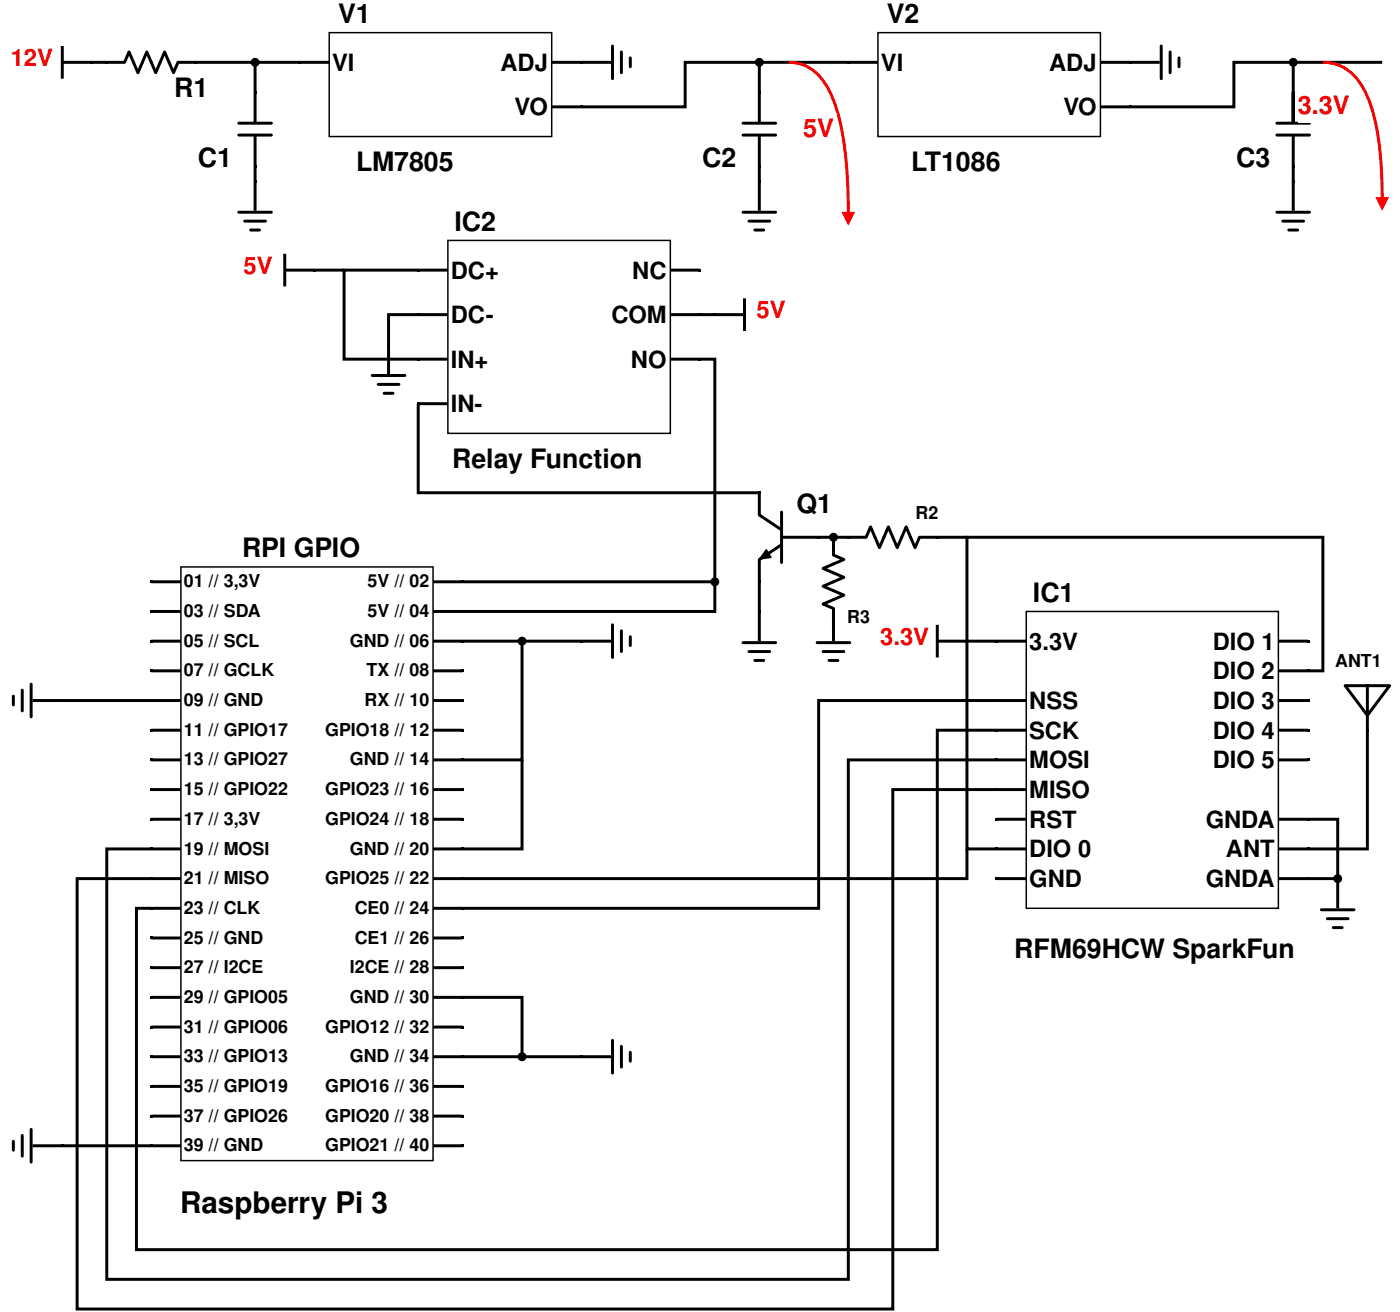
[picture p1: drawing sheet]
<svg xmlns="http://www.w3.org/2000/svg" width="250mm" height="234mm" viewBox="0 0 250 234" stroke-linecap="round" stroke-linejoin="round" font-family="sans-serif">
<path d="M79.9 42.9h39.7v34.4h-39.7z" fill="#fff" stroke="#000" stroke-width=".26"/>
<path d="M18.8 10.8h.5v.6h-.5zM34.7 10.8h.5v.6h-.5zM45.2 16.1h.6v.6h-.6zM45.2 29.4h.6v.5h-.6zM45.2 32h.6v.5h-.6zM74.3 47.9h.6v.5h-.6zM74.3 55.8h.6v.6h-.6zM124.6 47.9h.5v.5h-.5zM124.6 55.8h.5v.6h-.5zM74.3 63.8h.6v.5h-.6zM74.3 71.7h.6v.5h-.6zM124.6 63.8h.5v.5h-.5z" fill="#000"/>
<g fill="none" stroke="#000" stroke-width=".53">
<path d="M19.3 11.1h2.7M22.2 11.1l.8-1.8 1.6 3.7 1.6-3.7 1.6 3.7 1.6-3.7 1.6 3.7 .7-1.9M32 11.1h2.7M34.9 11.1h18.5M45.5 11.6v4.8M45.5 16.7v5M42.6 37.8h5.8M42.6 24.1h5.8M42.6 22h5.8M43.7 39.4h3.7M45.5 24.3v5.1M45.5 29.6v2.7"/>
<path d="M45.5 32.5v4.8M44.7 41h1.6M74.9 48.2h4.7M74.9 56.1h4.7M119.9 48.2h4.7M119.9 56.1h4.7M74.9 64h4.7M74.9 72h4.7M119.9 64h4.7"/>
</g>
<circle cx="45.5" cy="11.1" r=".53" fill="#000" stroke="#000" stroke-width=".53"/>
<path d="M32.3 101.1h45v105.8h-45z" fill="#fff" stroke="#000" stroke-width=".26"/>
<g fill="#000">
<path d="M135.2 16.1h.5v.6h-.5zM135.2 29.4h.5v.5h-.5zM135.2 32h.5v.5h-.5zM26.7 108.7h.6v.6h-.6zM26.7 114h.6v.6h-.6zM26.7 119.3h.6v.6h-.6zM26.7 103.5h.6v.5h-.6zM82.3 103.5h.5v.5h-.5zM82.3 114h.5v.6h-.5zM82.3 119.3h.5v.6h-.5zM82.3 108.7h.5v.6h-.5zM26.7 124.6h.6v.5h-.6z"/>
<path d="M26.7 129.9h.6v.5h-.6zM26.7 135.2h.6v.5h-.6zM82.3 124.6h.5v.5h-.5zM82.3 129.9h.5v.5h-.5zM82.3 135.2h.5v.5h-.5zM26.7 140.5h.6v.5h-.6zM26.7 145.8h.6v.5h-.6zM26.7 151.1h.6v.5h-.6zM26.7 156.4h.6v.5h-.6zM82.3 140.5h.5v.5h-.5zM82.3 156.4h.5v.5h-.5zM82.3 151.1h.5v.5h-.5z"/>
<path d="M82.3 145.8h.5v.5h-.5zM26.7 161.7h.6v.5h-.6zM26.7 167h.6v.5h-.6zM26.7 172.2h.6v.6h-.6zM26.7 177.5h.6v.6h-.6zM82.3 161.7h.5v.5h-.5zM82.3 167h.5v.5h-.5zM82.3 177.5h.5v.6h-.5zM82.3 172.2h.5v.6h-.5zM26.7 182.8h.6v.6h-.6zM26.7 188.1h.6v.5h-.6zM26.7 193.4h.6v.5h-.6z"/>
<path d="M26.7 198.7h.6v.5h-.6zM82.3 182.8h.5v.6h-.5zM82.3 188.1h.5v.5h-.5zM82.3 193.4h.5v.5h-.5zM82.3 198.7h.5v.5h-.5zM26.7 204h.6v.5h-.6zM82.3 204h.5v.5h-.5z"/>
</g>
<g fill="none" stroke="#000" stroke-width=".53">
<path d="M135.5 16.7v5M136 11.1h15.3M132.6 37.8h5.8M132.6 24.1h5.8M132.6 22h5.8M133.6 39.4h3.7M135.5 24.3v5.1M135.5 29.6v2.7M135.5 32.5v4.8M134.7 41h1.6M27.3 103.7h4.7M27.3 109h4.7"/>
<path d="M27.3 114.3h4.7M27.3 119.6h4.7M77.5 103.7h4.8M77.5 109h4.8M77.5 114.3h4.8M77.5 119.6h4.8M27.3 124.9h4.7M27.3 130.2h4.7M27.3 135.5h4.7M77.5 124.9h4.8M77.5 130.2h4.8M77.5 135.5h4.8"/>
<path d="M177.8 135.5h-26.5v92.6h-132.3v-76.8h8M177.8 130.2h-10.6v92.6h-142.9v-60.9h2.7M177.8 124.9h-31.8v37h-63.5M243.9 130.2v21.1h-10.5M27.3 140.8h4.7M27.3 146h4.7M27.3 151.3h4.7M27.3 156.6h4.7M77.5 140.8h4.8M77.5 146h4.8M77.5 151.3h4.8M77.5 156.6h4.8"/>
<path d="M177.8 140.8h-18.5v92.6h-145.5v-76.8h13.2M27.3 161.9h4.7M27.3 167.2h4.7M27.3 172.5h4.7M27.3 177.8h4.7M77.5 161.9h4.8M77.5 167.2h4.8M77.5 172.5h4.8M77.5 177.8h4.8M27.3 183.1h4.7M27.3 188.4h4.7M27.3 193.7h4.7"/>
<path d="M27.3 199h4.7M77.5 183.1h4.8M77.5 188.4h4.8M77.5 193.7h4.8M77.5 199h4.8M27.3 204.3h4.7M77.5 204.3h4.8"/>
</g>
<circle cx="135.5" cy="11.1" r=".53" fill="#000" stroke="#000" stroke-width=".53"/>
<path d="M140.8 11.1a7.5 7.5 0 0 1 6.6 4.1 26.9 26.9 0 0 1 3.1 10 84.9 84.9 0 0 1 .8 12.8" fill="none" stroke="#f00" stroke-width=".53"/>
<path d="M150.5 38h1.6l-.8 1.6z" fill="#f00" stroke="#f00" stroke-width=".53"/>
<path d="M143.4 20.2h5.8v5.6h-5.8z" fill="#fff"/>
<path d="M230.5 16.1h.5v.6h-.5zM230.5 29.4h.5v.5h-.5zM230.5 32h.5v.5h-.5z" fill="#000"/>
<path d="M230.7 16.7v5M230.7 11.1h15.9M227.8 37.8h5.8M227.8 24.1h5.8M227.8 22h5.8M228.9 39.4h3.7M230.7 24.3v5.1M230.7 29.6v2.7M230.7 32.5v4.8M229.9 41h1.6" fill="none" stroke="#000" stroke-width=".53"/>
<path d="M236 11.1a8.3 8.3 0 0 1 7.6 5.4 35.1 35.1 0 0 1 2.8 13.5l.2 5.4" fill="none" stroke="#f00" stroke-width=".53"/>
<path d="M245.8 35.4h1.6l-.8 1.6z" fill="#f00" stroke="#f00" stroke-width=".53"/>
<path d="M231.6 16.3h9.6v5.5h-9.6z" fill="#fff"/>
<g fill="none" stroke="#000" stroke-width=".53">
<path d="M11.1 8.5v5.3M11.4 11.1h4.7M16.4 11.1h2.6M135.5 16.4v-5.3h-13.3v7.9h-18.5M230.7 11.1h-10.6v7.9h-18.5M230.7 11.6v10.1v-5.3M74.6 48.2h-13.2v15.8h13.2M74.6 56.1h-5.3v5.3M66.4 66.9h5.8M67.5 68.5h3.7M68.5 70.1h1.6M69.3 61.6v4.8"/>
<path d="M74.6 72v15.8h60.9M124.9 64h2.6v39.7h-45M135.5 91.8l3.9 2.7M135.5 88.1v3.4M139.4 97.1l-3.9 2.6M139.4 91.3v9M139.7 95.8h6.1M146 95.8h5.3M148.7 99l1.8 .7-3.7 1.6 3.7 1.6-3.7 1.6 3.7 1.6-3.7 1.6 1.9 .8M148.7 96v2.7M151.6 95.8h2.7M154.5 95.8l.8-1.9 1.6 3.7 1.6-3.7 1.6 3.7 1.6-3.7 1.5 3.7 .8-1.8"/>
<path d="M164.3 95.8h2.7M167.2 95.8h5.3M82.5 114.3h21.2M93.1 114.8v20.7h-10.6M104 114.3h4.7M109.3 111.4v5.8M110.9 112.4v3.8M112.4 113.5v1.6M127.5 104.2v4.8h-45M132.6 114.6h5.8M133.6 116.2h3.7M134.7 117.7h1.6"/>
<path d="M135.5 100v3.5M135.5 103.7v5.3M135.5 109.3v4.7M145.8 114.6h5.8M146.8 116.2h3.7M147.9 117.7h1.6M148.7 108.7v5.3M233.4 119.6h2.6v-23.8h-63.5v55.5h5.3M2.4 124.1v1.6M4 123v3.7M5.6 122v5.8M6.1 124.9h4.7"/>
<path d="M11.1 124.9h15.9M93.1 135.5v15.8h-10.6M172.5 151.3v5.3h-90M233.4 146h5.3v10.1M233.4 156.6h5.3M238.7 156.9v4.8M82.5 177.8h10.6v10.1M235.7 162.2h5.9M236.8 163.8h3.7M237.9 165.4h1.5M82.5 188.4h21.2M104 188.4h4.7"/>
<path d="M109.3 185.5v5.8M110.9 186.5v3.7M112.4 187.6v1.6M2.4 203.5v1.6M4 202.4v3.7M5.6 201.3v5.9M6.1 204.3h4.7M11.1 204.3h15.9"/>
</g>
<g fill="#000">
<path d="M16.1 10.8h.6v.6h-.6zM69.1 61.1h.5v.5h-.5zM135.2 87.6h.5v.5h-.5zM145.8 95.5h.5v.5h-.5zM148.4 95.5h.6v.5h-.6zM151.1 95.5h.5v.5h-.5zM167 95.5h.5v.5h-.5zM103.5 114h.5v.6h-.5zM135.2 103.5h.5v.5h-.5zM135.2 108.7h.5v.6h-.5zM148.4 111.4h.6v.5h-.6zM148.4 108.7h.6v.6h-.6z"/>
<path d="M10.8 124.6h.6v.5h-.6zM243.7 129.9h.5v.5h-.5zM238.4 156.4h.5v.5h-.5zM103.5 188.1h.5v.5h-.5zM10.8 204h.6v.5h-.6z"/>
</g>
<g fill="#000" stroke="#000" stroke-width=".53">
<circle cx="230.7" cy="11.1" r=".53"/>
<circle cx="148.7" cy="95.8" r=".53"/>
<circle cx="93.1" cy="114.3" r=".53"/>
<circle cx="127.5" cy="103.7" r=".53"/>
<circle cx="238.7" cy="156.6" r=".53"/>
<circle cx="93.1" cy="188.4" r=".53"/>
</g>
<path d="M136.7 98l.8 1.4-2 .2z" fill="#000" stroke="#000" stroke-width=".26"/>
<path d="M240 122.2h7.9l-4 5.3z" fill="#fff" stroke="#000" stroke-width=".53"/>
<path d="M243.9 122.2v7.7" fill="none" stroke="#000" stroke-width=".53"/>
<path d="M183.1 109h45v52.9h-45z" fill="#fff" stroke="#000" stroke-width=".26"/>
<g fill="#000">
<path d="M177.5 114h.6v.6h-.6zM233.1 114h.5v.6h-.5zM233.1 119.3h.5v.6h-.5zM177.5 124.6h.6v.5h-.6zM177.5 129.9h.6v.5h-.6zM177.5 135.2h.6v.5h-.6zM233.1 124.6h.5v.5h-.5zM233.1 129.9h.5v.5h-.5zM233.1 135.2h.5v.5h-.5zM177.5 140.5h.6v.5h-.6zM177.5 151.1h.6v.5h-.6zM177.5 145.8h.6v.5h-.6z"/>
<path d="M177.5 156.4h.6v.5h-.6zM233.1 145.8h.5v.5h-.5zM233.1 151.1h.5v.5h-.5zM233.1 156.4h.5v.5h-.5z"/>
</g>
<g fill="none" stroke="#000" stroke-width=".53">
<path d="M178.1 114.3h4.7M228.3 114.3h4.8M228.3 119.6h4.8M178.1 124.9h4.7M178.1 130.2h4.7M178.1 135.5h4.7M228.3 124.9h4.8M228.3 130.2h4.8M228.3 135.5h4.8M178.1 140.8h4.7M178.1 151.3h4.7M178.1 146h4.7"/>
<path d="M178.1 156.6h4.7M228.3 151.3h4.8M228.3 146h4.8M228.3 156.6h4.8"/>
</g>
<path d="M58.7 5.8h39.7v18.5h-39.7z" fill="#fff" stroke="#000" stroke-width=".26"/>
<path d="M53.2 10.8h.5v.6h-.5zM103.5 10.8h.5v.6h-.5zM103.5 18.8h.5v.5h-.5z" fill="#000"/>
<path d="M53.7 11.1h4.8M98.7 11.1h4.8M98.7 19h4.8M104 11.1h4.7M109.3 8.2v5.8M110.9 9.3v3.7M112.4 10.3v1.6" fill="none" stroke="#000" stroke-width=".53"/>
<path d="M156.6 5.8h39.7v18.5h-39.7z" fill="#fff" stroke="#000" stroke-width=".26"/>
<path d="M151.1 10.8h.5v.6h-.5zM201.3 10.8h.6v.6h-.6zM201.3 18.8h.6v.5h-.6zM55.8 47.9h.6v.5h-.6zM127.3 55.8h.5v.6h-.5zM172.2 114h.6v.6h-.6z" fill="#000"/>
<g fill="none" stroke="#000" stroke-width=".53">
<path d="M151.6 11.1h4.8M196.6 11.1h4.7M196.6 19h4.7M201.9 11.1h4.7M207.2 8.2v5.8M208.8 9.3v3.7M210.3 10.3v1.6M50.8 45.5v5.3M51.1 48.2h4.7M56.1 48.2h5.3M124.9 56.1h2.6M127.8 56.1h4.8"/>
<path d="M132.8 53.4v5.3M167.2 111.7v5.2M167.5 114.3h4.7M172.5 114.3h5.3"/>
</g>
<text font-size="5.3" x="32.1" y="216.2">Raspberry Pi 3</text>
<g font-size="4.8">
<text x="60.3" y="4.1">V1</text>
<text x="158.2" y="4.1">V2</text>
<text x="31.1" y="17.3">R1</text>
<text x="35.3" y="29.8">C1</text>
<text x="125.3" y="29.8">C2</text>
<text x="220.5" y="29.8">C3</text>
<text x="63.5" y="30.6">LM7805</text>
<text x="162.5" y="30.6">LT1086</text>
<text x="81.1" y="41.1">IC2</text>
<text x="80.7" y="83.5">Relay Function</text>
<text x="142.1" y="91.4">Q1</text>
<text x="43.2" y="99.4">RPI GPIO</text>
<text x="184.3" y="107.3">IC1</text>
<text x="180.9" y="170.8">RFM69HCW SparkFun</text>
</g>
<g font-size="4.5" fill="#f00">
<text x="231.5" y="20.4">3.3V</text>
<text x="143.3" y="24.3">5V</text>
</g>
<g font-size="4.2" fill="#f00">
<text x="1.9" y="11.8">12V</text>
<text x="43.4" y="48.8">5V</text>
<text x="135" y="56.8">5V</text>
<text x="157" y="115">3.3V</text>
</g>
<g font-size="4.2">
<text x="59.3" y="12.6">VI</text>
<text x="89.3" y="12.6">ADJ</text>
<text x="157.2" y="12.6">VI</text>
<text x="187.2" y="12.6">ADJ</text>
<text x="91.8" y="20.6">VO</text>
<text x="189.7" y="20.6">VO</text>
<text x="80.4" y="49.7">DC+</text>
<text x="112.8" y="49.7">NC</text>
<text x="80.4" y="57.6">DC-</text>
<text x="109.1" y="57.6">COM</text>
<text x="80.4" y="65.6">IN+</text>
<text x="112.6" y="65.6">NO</text>
<text x="80.4" y="73.5">IN-</text>
<text x="183.6" y="115.8">3.3V</text>
<text x="216.4" y="115.8">DIO 1</text>
<text x="216.4" y="121.1">DIO 2</text>
<text x="183.6" y="126.4">NSS</text>
<text x="183.6" y="131.7">SCK</text>
<text x="216.4" y="126.4">DIO 3</text>
<text x="216.4" y="131.7">DIO 4</text>
<text x="183.6" y="137">MOSI</text>
<text x="216.4" y="137">DIO 5</text>
<text x="183.6" y="142.3">MISO</text>
<text x="183.6" y="147.6">RST</text>
<text x="215.1" y="147.6">GNDA</text>
<text x="183.6" y="152.9">DIO 0</text>
<text x="218.7" y="152.9">ANT</text>
<text x="183.6" y="158.2">GND</text>
<text x="215.1" y="158.2">GNDA</text>
</g>
<g font-size="3.2">
<text x="163.3" y="92.5">R2</text>
<text x="32.8" y="104.7">01 // 3,3V</text>
<text x="65.6" y="104.7">5V // 02</text>
<text x="32.8" y="110">03 // SDA</text>
<text x="65.6" y="110">5V // 04</text>
<text x="151.2" y="111">R3</text>
<text x="32.8" y="115.3">05 // SCL</text>
<text x="62.4" y="115.3">GND // 06</text>
<text x="238.2" y="118.9">ANT1</text>
<text x="32.8" y="120.6">07 // GCLK</text>
<text x="32.8" y="125.9">09 // GND</text>
<text x="65.1" y="125.9">RX // 10</text>
<text x="65.4" y="120.6">TX // 08</text>
<text x="32.8" y="131.2">11 // GPIO17</text>
<text x="58" y="131.2">GPIO18 // 12</text>
<text x="32.8" y="136.5">13 // GPIO27</text>
<text x="62.4" y="136.5">GND // 14</text>
<text x="32.8" y="141.8">15 // GPIO22</text>
<text x="58" y="141.8">GPIO23 // 16</text>
<text x="32.8" y="147">17 // 3,3V</text>
<text x="58" y="147">GPIO24 // 18</text>
<text x="32.8" y="152.3">19 // MOSI</text>
<text x="62.4" y="152.3">GND // 20</text>
<text x="32.8" y="157.6">21 // MISO</text>
<text x="58" y="157.6">GPIO25 // 22</text>
<text x="32.8" y="162.9">23 // CLK</text>
<text x="63.3" y="162.9">CE0 // 24</text>
<text x="32.8" y="168.2">25 // GND</text>
<text x="32.8" y="173.5">27 // I2CE</text>
<text x="62.4" y="173.5">I2CE // 28</text>
<text x="63.3" y="168.2">CE1 // 26</text>
<text x="32.8" y="178.8">29 // GPIO05</text>
<text x="62.4" y="178.8">GND // 30</text>
<text x="32.8" y="184.1">31 // GPIO06</text>
<text x="58" y="184.1">GPIO12 // 32</text>
<text x="32.8" y="189.4">33 // GPIO13</text>
<text x="62.4" y="189.4">GND // 34</text>
<text x="32.8" y="194.7">35 // GPIO19</text>
<text x="58" y="194.7">GPIO16 // 36</text>
<text x="32.8" y="200">37 // GPIO26</text>
<text x="58" y="200">GPIO20 // 38</text>
<text x="32.8" y="205.3">39 // GND</text>
<text x="58" y="205.3">GPIO21 // 40</text>
</g>
</svg>
